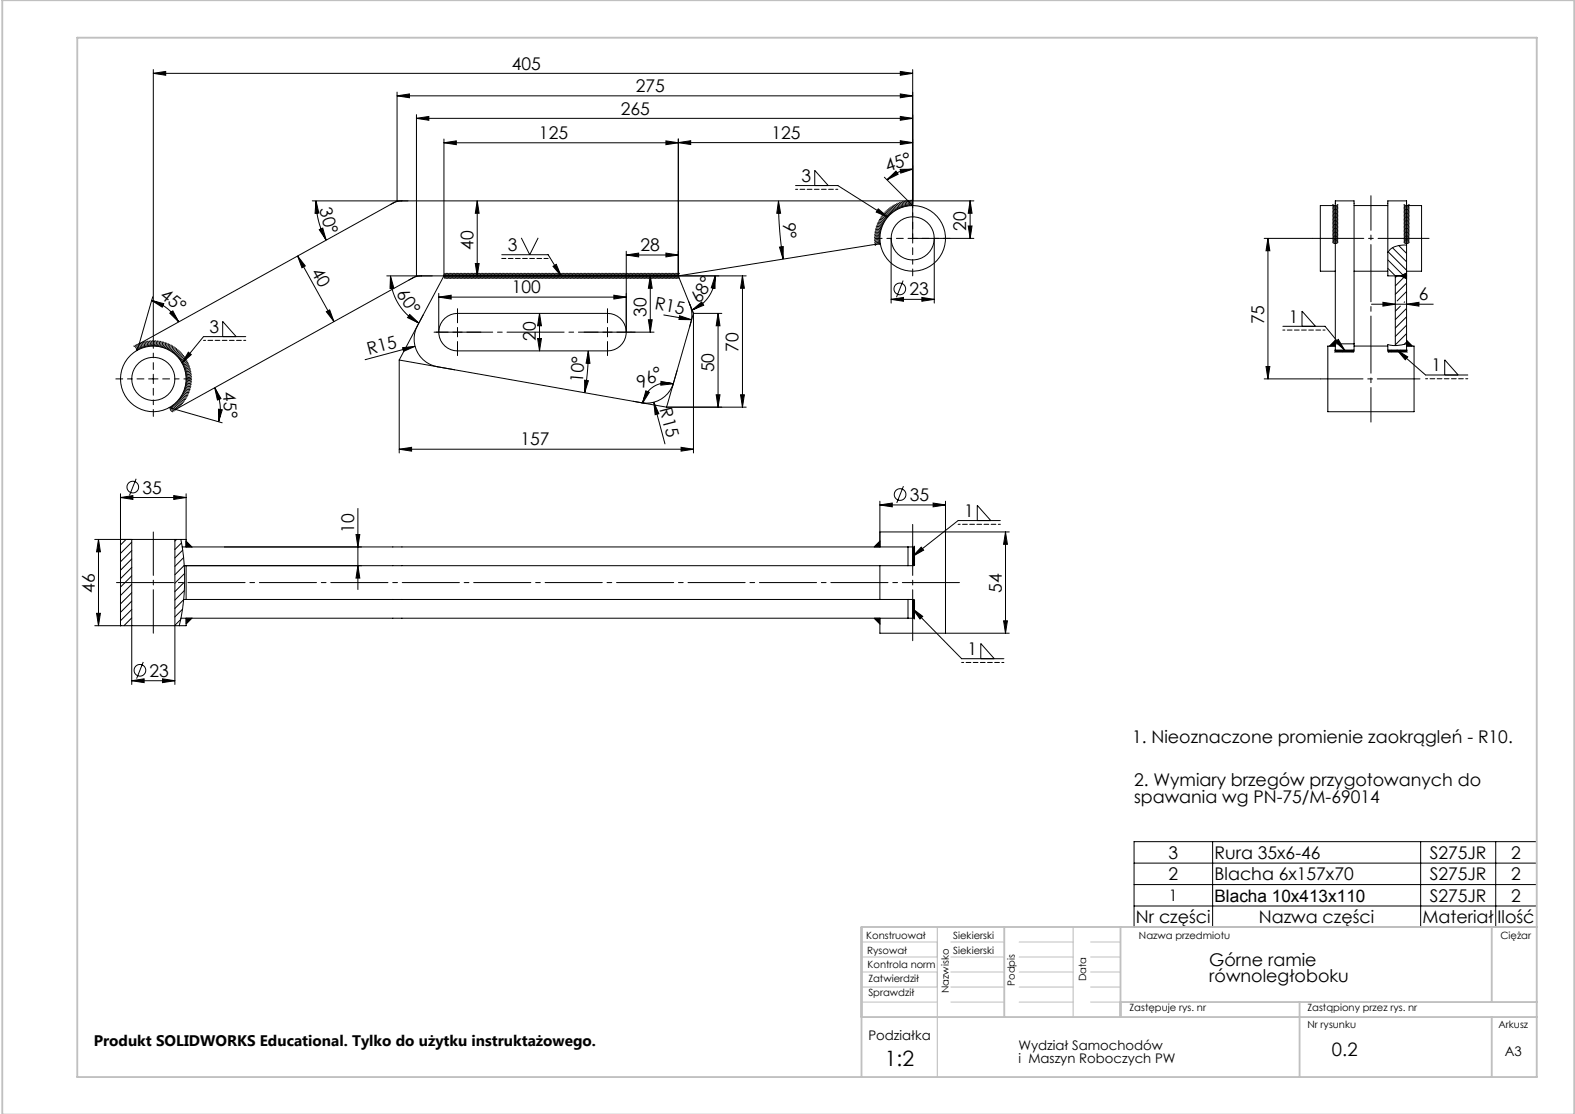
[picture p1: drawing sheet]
<svg xmlns="http://www.w3.org/2000/svg" width="420mm" height="297mm" viewBox="0 0 420 297" stroke-linecap="round" stroke-linejoin="round" font-family="sans-serif">
<g fill="none" stroke="#000" stroke-width=".27">
<path d="M40.9 19.6l3.3-.6v1.1zM40.9 18.6v72.4M40.9 19.6h202.5M240.1 19l3.3 .6-3.3 .5zM243.4 18.6v46.2M105.9 25.6l3.3-.6v1.1zM105.9 24.6v29l-68.8 38.1M105.9 25.6h137.5M111.1 31.6l3.3-.6v1.1zM111.1 30.6v43l-64.3 35.6M111.1 31.6h132.3M118.4 38.1l3.3-.5v1z"/>
<path d="M118.4 37.1v36.5l-11.9 22.4M118.4 38.1h62.5M177.6 37.6l3.3 .5-3.3 .5zM180.9 38l3.3-.5v1zM180.9 37v36.6M180.9 38h62.5M240.1 37.5l3.3 .5-3.3 .5zM240.1 25l3.3 .6-3.3 .5zM240.1 31l3.3 .6-3.3 .5zM83.3 53.6h176.4M84.3 53.6l.7 3.2-1 .1zM84.3 53.6a21.6 21.6 0 0 0 2.7 10.4"/>
<path d="M107.2 53.6l-1.3 .1-1.1 .5M127.3 53.6l.5 3.3h-1.1zM127.3 53.6v20M207.6 53.6l.6 3.2-1.1 .1zM207.6 53.6l.3 7 .9 8.5M212.2 49.5h11.2l13.3 8.4M217.3 49.5v-4.1l3.6 4.1M233.9 59.7h.8l.5 .6M234 59.3h.9l.5 .7M234.2 55.7l2.5 2.2-3-1.4zM234.2 59h.8l.5 .7M234.4 58.6l.8 .1 .5 .7"/>
<path d="M234.6 58.2l.8 .1 .5 .7M234.9 57.9l.8 .1 .4 .7M235.1 57.5l.8 .2 .4 .7M235.3 57.2l.9 .2 .3 .8M235.6 56.9l.8 .2 .3 .8M235.8 47.2l7.6 7.6M235.9 56.5l.8 .3 .3 .8M236.2 56.2l.8 .3 .2 .8M236.5 55.9l.8 .4 .2 .8M236.5 48l2.4-2.4 .6 .8zM236.8 55.7l.8 .3 .1 .9M237.2 55.4l.7 .4 .1 .8"/>
<path d="M237.5 55.2l.7 .4 .1 .8M237.8 54.9l.7 .5 .1 .8M238.2 54.7l.7 .5v.8M238.6 54.5l.6 .5v.8M238.9 54.3l.7 .5-.1 .9M239.3 54.1l.6 .6v.8M239.7 54l.6 .6-.1 .8M240 45.2l3.4-.1-3.2 1.1zM240.1 53.8l.6 .6-.2 .9M240.5 53.7l.6 .6-.2 .9M240.9 53.6l.5 .7-.2 .8M241.3 53.5l.5 .7-.2 .8"/>
<path d="M241.8 53.4l.4 .7-.3 .8M242.2 53.4l.4 .7-.3 .8M242.6 53.3l.4 .8-.3 .7M243 53.3l.4 .8-.4 .7M243.4 45.1a9.7 9.7 0 0 0-6.9 2.9M258.7 53.6l.5 3.3h-1zM258.7 53.6v10M355.3 54.4l.8 .4 .7-.4M355.3 54.8l.8 .4 .7-.4M355.3 55.2l.8 .3 .7-.3M355.3 55.5l.8 .4 .7-.4M355.3 55.9l.8 .4 .7-.4"/>
<path d="M355.3 56.3l.8 .3 .7-.3M355.3 56.6l.8 .4 .7-.4M355.3 57l.8 .3 .7-.3M355.3 57.3l.8 .4 .7-.4M355.3 57.7l.8 .4 .7-.4M355.3 58.1l.8 .3 .7-.3M355.3 58.4l.8 .4 .7-.4M355.3 58.8l.8 .3 .7-.3M355.3 59.1l.8 .4 .7-.4M355.3 59.5l.8 .4 .7-.4M355.3 59.9l.8 .3 .7-.3M356.1 53.6h5v39.8h-5z"/>
<path d="M356.1 54.8h-4v17.5h4M361.1 54.8h9M374.3 54.4l.8 .4 .7-.4M374.3 54.8l.8 .4 .7-.4M374.3 55.2l.8 .3 .7-.3M374.3 55.5l.8 .4 .7-.4M374.3 55.9l.8 .4 .7-.4M374.3 56.3l.8 .3 .7-.3M374.3 56.6l.8 .4 .7-.4M374.3 57l.8 .3 .7-.3M374.3 57.3l.8 .4 .7-.4M374.3 57.7l.8 .4 .7-.4"/>
<path d="M374.3 58.1l.8 .3 .7-.3M374.3 58.4l.8 .4 .7-.4M374.3 58.8l.8 .3 .7-.3M374.3 59.1l.8 .4 .7-.4M374.3 59.5l.8 .4 .7-.4M374.3 59.9l.8 .3 .7-.3M375.1 54.8h4v17.5h-4M40.7 79.1l-3.6 12.6M79.4 68.3l2 2.6-.9 .5zM79.4 68.3l9.7 17.4M85.1 61.2l1-.4 .9 3.2zM103.1 73.6h95.9"/>
<path d="M104.1 73.6l.9 3.2-1 .1zM104.1 73.6a14.2 14.2 0 0 0 7.6 12.5M112.3 73.6l-1.2 .1-1.2 .5M117 79.2l3.3-.5v1zM117 78.2v10.4M117 79.2h50M118.8 72.8l-.4 .8 .4 .7M119.1 72.8l-.3 .8 .3 .7M119.5 72.8l-.4 .8 .4 .7M119.9 72.8l-.4 .8 .4 .7M120.2 72.8l-.3 .8 .3 .7M120.6 72.8l-.4 .8 .4 .7"/>
<path d="M121 72.8l-.4 .8 .4 .7M121.4 72.8l-.4 .8 .4 .7M121.7 72.8l-.3 .8 .3 .7M122.1 72.8l-.4 .8 .4 .7M122.5 72.8l-.4 .8 .4 .7M122.8 72.8l-.3 .8 .3 .7M123.2 72.8l-.4 .8 .4 .7M123.6 72.8l-.4 .8 .4 .7M124 72.8l-.4 .8 .4 .7M124.3 72.8l-.3 .8 .3 .7M124.7 72.8l-.4 .8 .4 .7M125.1 72.8l-.4 .8 .4 .7"/>
<path d="M125.5 72.8l-.4 .8 .4 .7M125.8 72.8l-.3 .8 .3 .7M126.2 72.8l-.4 .8 .4 .7M126.6 72.8l-.4 .8 .4 .7M126.7 70.3h1.1l-.5 3.3zM126.9 72.8l-.3 .8 .3 .7M127.3 72.8l-.4 .8 .4 .7M127.7 72.8l-.4 .8 .4 .7M128.1 72.8l-.4 .8 .4 .7M128.4 72.8l-.3 .8 .3 .7M128.8 72.8l-.4 .8 .4 .7M129.2 72.8l-.4 .8 .4 .7"/>
<path d="M129.5 72.8l-.3 .8 .3 .7M129.9 72.8l-.4 .8 .4 .7M130.3 72.8l-.4 .8 .4 .7M130.7 72.8l-.4 .8 .4 .7M131 72.8l-.3 .8 .3 .7M131.4 72.8l-.4 .8 .4 .7M131.8 72.8l-.4 .8 .4 .7M132.1 72.8l-.3 .8 .3 .7M132.5 72.8l-.4 .8 .4 .7M132.9 72.8l-.4 .8 .4 .7M133.3 72.8l-.4 .8 .4 .7M133.6 72.8l-.3 .8 .3 .7"/>
<path d="M133.8 67.9h12.4l3.4 5.7M134 72.8l-.4 .8 .4 .7M134.4 72.8l-.4 .8 .4 .7M134.8 72.8l-.4 .8 .4 .7M135.1 72.8l-.3 .8 .3 .7M135.5 72.8l-.4 .8 .4 .7M135.9 72.8l-.4 .8 .4 .7M136.2 72.8l-.3 .8 .3 .7M136.6 72.8l-.4 .8 .4 .7M137 72.8l-.4 .8 .4 .7M137.4 72.8l-.4 .8 .4 .7M137.7 72.8l-.3 .8 .3 .7"/>
<path d="M138.1 72.8l-.4 .8 .4 .7M138.5 72.8l-.4 .8 .4 .7M138.8 72.8l-.3 .8 .3 .7M139 63.4l2.3 4.5 2.2-4.5M139.2 72.8l-.4 .8 .4 .7M139.6 72.8l-.4 .8 .4 .7M140 72.8l-.4 .8 .4 .7M140.3 72.8l-.3 .8 .3 .7M140.7 72.8l-.4 .8 .4 .7M141.1 72.8l-.4 .8 .4 .7M141.4 72.8l-.3 .8 .3 .7M141.8 72.8l-.4 .8 .4 .7"/>
<path d="M142.2 72.8l-.4 .8 .4 .7M142.6 72.8l-.4 .8 .4 .7M142.9 72.8l-.3 .8 .3 .7M143.3 72.8l-.4 .8 .4 .7M143.7 72.8l-.4 .8 .4 .7M144.1 72.8l-.4 .8 .4 .7M144.4 72.8l-.3 .8 .3 .7M144.8 72.8l-.4 .8 .4 .7M145.2 72.8l-.4 .8 .4 .7M145.5 72.8l-.3 .8 .3 .7M145.9 72.8l-.4 .8 .4 .7M146.3 72.8l-.4 .8 .4 .7"/>
<path d="M146.7 72.8l-.4 .8 .4 .7M147 72.8l-.3 .8 .3 .7M147.4 72.8l-.4 .8 .4 .7M147.5 71l.8-.5 1.3 3.1zM147.8 72.8l-.4 .8 .4 .7M148.1 72.8l-.3 .8 .3 .7M148.5 72.8l-.4 .8 .4 .7M148.9 72.8l-.4 .8 .4 .7M149.3 72.8l-.4 .8 .4 .7M149.6 72.8l-.3 .8 .3 .7M150 72.8l-.4 .8 .4 .7M150.4 72.8l-.4 .8 .4 .7"/>
<path d="M150.7 72.8l-.3 .8 .3 .7M151.1 72.8l-.4 .8 .4 .7M151.5 72.8l-.4 .8 .4 .7M151.9 72.8l-.4 .8 .4 .7M152.2 72.8l-.3 .8 .3 .7M152.6 72.8l-.4 .8 .4 .7M153 72.8l-.4 .8 .4 .7M153.4 72.8l-.4 .8 .4 .7M153.7 72.8l-.3 .8 .3 .7M154.1 72.8l-.4 .8 .4 .7M154.5 72.8l-.4 .8 .4 .7M154.8 72.8l-.3 .8 .3 .7"/>
<path d="M155.2 72.8l-.4 .8 .4 .7M155.6 72.8l-.4 .8 .4 .7M156 72.8l-.4 .8 .4 .7M156.3 72.8l-.3 .8 .3 .7M156.7 72.8l-.4 .8 .4 .7M157.1 72.8l-.4 .8 .4 .7M157.4 72.8l-.3 .8 .3 .7M157.8 72.8l-.4 .8 .4 .7M158.2 72.8l-.4 .8 .4 .7M158.6 72.8l-.4 .8 .4 .7M158.9 72.8l-.3 .8 .3 .7M159.3 72.8l-.4 .8 .4 .7"/>
<path d="M159.7 72.8l-.4 .8 .4 .7M160 72.8l-.3 .8 .3 .7M160.4 72.8l-.4 .8 .4 .7M160.8 72.8l-.4 .8 .4 .7M161.2 72.8l-.4 .8 .4 .7M161.5 72.8l-.3 .8 .3 .7M161.9 72.8l-.4 .8 .4 .7M162.3 72.8l-.4 .8 .4 .7M162.7 72.8l-.4 .8 .4 .7M163 72.8l-.3 .8 .3 .7M163.4 72.8l-.4 .8 .4 .7M163.7 78.7l3.3 .5-3.3 .5z"/>
<path d="M163.8 72.8l-.4 .8 .4 .7M164.1 72.8l-.3 .8 .3 .7M164.5 72.8l-.4 .8 .4 .7M164.9 72.8l-.4 .8 .4 .7M165.3 72.8l-.4 .8 .4 .7M165.6 72.8l-.3 .8 .3 .7M166 72.8l-.4 .8 .4 .7M166.4 72.8l-.4 .8 .4 .7M166.7 72.8l-.3 .8 .3 .7M167 68l3.3-.5v1zM167 67v21.6M167 68h13.9"/>
<path d="M167.1 72.8l-.4 .8 .4 .7M167.5 72.8l-.4 .8 .4 .7M167.9 72.8l-.4 .8 .4 .7M168.2 72.8l-.3 .8 .3 .7M168.6 72.8l-.4 .8 .4 .7M169 72.8l-.4 .8 .4 .7M169.3 72.8l-.3 .8 .3 .7M169.7 72.8l-.4 .8 .4 .7M170.1 72.8l-.4 .8 .4 .7M170.5 72.8l-.4 .8 .4 .7M170.8 72.8l-.3 .8 .3 .7M171.2 72.8l-.4 .8 .4 .7"/>
<path d="M171.6 72.8l-.4 .8 .4 .7M172 72.8l-.4 .8 .4 .7M172.3 72.8l-.3 .8 .3 .7M172.7 72.8l-.4 .8 .4 .7M173.1 72.8l-.4 .8 .4 .7M173.4 73.6l.5 3.3h-1zM173.4 73.6v15M173.4 72.8l-.3 .8 .3 .7M173.8 72.8l-.4 .8 .4 .7M174.2 72.8l-.4 .8 .4 .7M174.6 72.8l-.4 .8 .4 .7M174.9 72.8l-.3 .8 .3 .7"/>
<path d="M175.3 72.8l-.4 .8 .4 .7M175.7 72.8l-.4 .8 .4 .7M176 72.8l-.3 .8 .3 .7M176.4 72.8l-.4 .8 .4 .7M176.8 72.8l-.4 .8 .4 .7M177.2 72.8l-.4 .8 .4 .7M177.5 72.8l-.3 .8 .3 .7M177.6 67.5l3.3 .5-3.3 .5zM177.9 72.8l-.4 .8 .4 .7M178.3 72.8l-.4 .8 .4 .7M178.7 72.8l-.4 .8 .4 .7M179 72.8l-.3 .8 .3 .7"/>
<path d="M179.4 72.8l-.4 .8 .4 .7M179.8 72.8l-.4 .8 .4 .7M180.1 72.8l-.3 .8 .3 .7M180.5 72.8l-.4 .8 .4 .7M180.9 72.8l-.4 .8 .4 .7M180.9 73.6l4 10M181.3 72.8l-.4 .8 .4 .7M190.7 73.6v3.3l-1-.2zM190.7 73.6a9.8 9.8 0 0 1-6.1 9.1M198 73.6l.5 3.3h-1zM198 73.6v35M207.9 65.9l1-.2-.1 3.4z"/>
<path d="M233.1 63.4l.8-.3 .7 .4M233.1 63.9l.8-.4 .7 .4M233.1 63l.8-.3 .7 .4M233.2 62.6l.8-.3 .7 .5M233.2 62.2l.8-.3 .7 .5M233.2 65.1l.7-.4 .8 .2-53.8 8.7M233.3 61.8l.8-.2 .7 .5M233.4 61.3l.8-.1 .6 .5M233.5 60.9l.8-.1 .6 .6M233.6 60.5l.8-.1 .6 .6M233.7 60.1h.8l.6 .6M234.7 64.2l-.8-.3-.7 .4"/>
<path d="M234.7 64.6l-.8-.3-.7 .4M234.8 65.3l-.8-.2-.7 .4M237.6 79.8l3.3-.5v1zM237.6 63.6v17.2M237.6 79.8h11.5M240.8 74.8l-1.7 4.5M242.1 63.6h17.6M245.8 79.3l3.3 .5-3.3 .5zM249.1 63.6v17.2M258.2 60.3h1l-.5 3.3zM337.1 63.6h13M338.1 63.6l.5 3.3h-1z"/>
<path d="M338.1 63.6v37.4M355.3 60.2l.8 .4 .7-.4M355.3 60.6l.8 .4 .7-.4M355.3 61l.8 .3 .7-.3M355.3 61.3l.8 .4 .7-.4M355.3 61.7l.8 .3 .7-.3M355.3 62l.8 .4 .7-.4M355.3 62.4l.8 .4 .7-.4M355.3 62.8l.8 .3 .7-.3M355.3 63.1l.8 .4 .7-.4M355.3 63.5l.8 .4 .7-.4M355.3 63.9l.8 .3 .7-.3"/>
<path d="M355.3 64.2l.8 .4 .7-.4M355.3 64.6l.8 .3 .7-.3M361.1 72.3h9M370.1 71.5l2 2.1M370.1 69.3l4.2 4.3M370.2 67.1l4.9 4.9M371.3 66l3.8 3.8M372.1 73.6v18.5M372.5 73.6l-.4 .4M373 65.5l2.1 2.1M373.6 73.6h1.5v.7zM373.6 73.6l1.5-.8v.8z"/>
<path d="M373.6 73.6l1.5 .7M374.3 60.2l.8 .4 .7-.4M374.3 60.6l.8 .4 .7-.4M374.3 61l.8 .3 .7-.3M374.3 61.3l.8 .4 .7-.4M374.3 61.7l.8 .3 .7-.3M374.3 62l.8 .4 .7-.4M374.3 62.4l.8 .4 .7-.4M374.3 62.8l.8 .3 .7-.3M374.3 63.1l.8 .4 .7-.4M374.3 63.5l.8 .4 .7-.4M374.3 63.9l.8 .3 .7-.3"/>
<path d="M374.3 64.2l.8 .4 .7-.4M374.3 64.6l.8 .3 .7-.3M374.8 73.6l-2.7 2.6M375.1 65.3a5.1 5.1 0 0 0-5 2M375.1 72.8l-1.5 .8M375.1 75.5l-3 3M375.1 77.7l-2.5 2.5M375.1 73.6h-5v-20h5v39.8M35.6 92.2l.7 .5v.8M36.4 91.8l.6 .5v.9M36.7 91.6l.7 .6-.1 .8M37.1 91.7l-.5 1.7v-.9l-.6-.5"/>
<path d="M37.1 91.5l.6 .6-.1 .8M37.6 91.3l.5 .6-.1 .9M38 91.2l.5 .6-.2 .8M38.4 91.1l.5 .6-.2 .8M38.8 91l.5 .6-.2 .9M39.2 90.9l.5 .7-.3 .8M39.7 90.8l.4 .7-.3 .8M40.1 90.8l.4 .7-.3 .8M40.4 80.1l3.3 .9-.4 .9zM40.4 80.1a12 12 0 0 1 7.3 5.7M40.5 90.8l.4 .7-.4 .8M40.9 99.8v2.5"/>
<path d="M41 90.8l.3 .7-.4 .8M41.4 90.8l.3 .8-.4 .7M41.8 90.8l.3 .8-.4 .7M42.3 90.9l.2 .8-.5 .6M42.7 90.9l.2 .8-.5 .7M43.1 91l.2 .8-.5 .7M43.6 91.1l.1 .8-.6 .7M44 91.2l.1 .9-.6 .6M44.4 91.4l.1 .8-.7 .6M44.8 91.5v.9l-.6 .5M45.2 91.7v.8l-.7 .6M45.3 83.5l.8-.6 1.6 2.9z"/>
<path d="M45.6 91.9l-.1 .8-.6 .5M46 92.1l-.1 .8-.7 .5M46.3 92.3l-.1 .9-.7 .4M46.7 92.6l-.1 .8-.8 .4M47.1 92.8l-.2 .8-.8 .4M47.4 93.1l-.2 .8-.8 .3M47.7 93.4l-.2 .8-.8 .3M48.1 93.7l-.3 .8-.8 .2M48.4 94l-.4 .8-.8 .2M48.6 94.3l-.3 .8-.8 .2M48.9 94.7l-.4 .7-.8 .1M49.2 95l-.4 .7-.9 .1"/>
<path d="M49.4 95.4l-.4 .7h-.8M49.7 95.7l-.5 .7-.8 .1M49.9 96.1l-.5 .7h-.9M50.1 96.5l-.5 .6h-.9M50.2 93.9l.8 .6-2.5 2.3zM50.3 96.9l-.6 .6-.8-.1M50.4 97.3l-.5 .6-.9-.1M50.6 97.7l-.6 .6-.9-.2M50.7 98.1l-.6 .6-.8-.2M50.8 98.5l-.6 .5-.8-.2M50.9 99l-.6 .4-.9-.2M51 99.4l-.7 .4-.8-.2"/>
<path d="M51.1 99.8l-.7 .4-.8-.3M59.4 89.7v-4l3.6 4M65.5 89.7h-11.2l-5.8 7.1M87 83.1l.9-.5 1.2 3.1zM106.5 96l14.7 2.6M106.5 96v24.8M107.4 92.7l3.3-.4-3.1 1.4zM109.3 83.8l2.4 2.3-3-1.4zM110.7 92.3l-13.3 3.6M111.3 86.9a7.5 7.5 0 0 0 5.3 10.9l54.5 9.6a7.5 7.5 0 0 0 8.5-5.3M118.6 84.9a5 5 0 0 1 3.4-1.3h40a5 5 0 0 1 5 5 5 5 0 0 1-5 5h-40a5 5 0 0 1-4.7-3.2 5 5 0 0 1 1.3-5.5zM143.4 90.3h1l-.5 3.3z"/>
<path d="M143.9 83.6l.5 3.3h-1zM143.9 83.6v10M156.9 93.6l.4 3.3-1-.1zM156.9 93.6l-.2 4.9-.8 6.2M160.8 88.6h2.5M162 87.3v2.5M168.3 88.6h6.1M172.9 85.3h1l-.5 3.3zM177 84l7.4 1.2M181.2 84.2l3.2 1h-3.3zM184 81.2a7.5 7.5 0 0 1 .2 4.8M184.6 82.7l2.5-2.2 .5 .9z"/>
<path d="M184.9 83.6v37.2M184.9 83.6h7.6M184.9 83.6l-7.1 25M191.5 83.6l.5 3.3h-1zM191.5 83.6v25M337.6 97.7h1l-.5 3.3zM342.1 87h11.2l5.3 6.4M347.2 87v-4.1l3.6 4.1M355.8 93.4l.3 .2-.3 .3M356.1 93.4l.3 .2-.3 .3M356.1 92.3h-2v17.5h23v-17.5h-2M356.1 91.7h5"/>
<path d="M356.1 90.8v1.5h-1.5zM356.1 90.8l-1.5 1.5M356.1 91.1l.8-.6 1.7 2.9zM356.4 93.4l.3 .2-.3 .3M356.7 93.4l.3 .2-.3 .3M357 93.4l.3 .2-.3 .3M357.3 93.4l.3 .2-.3 .3M357.6 93.4l.3 .2-.3 .3M357.9 93.4l.3 .2-.3 .3M358.2 93.4l.3 .2-.3 .3M358.5 93.4l.3 .2-.3 .3M358.8 93.4l.3 .2-.3 .3"/>
<path d="M359.1 93.4l.3 .2-.3 .3M359.4 93.4l.3 .2-.3 .3M359.7 93.4l.3 .2-.3 .3M360 93.4l.3 .2-.3 .3M360.3 93.4l.3 .2-.3 .3M360.6 93.4l.3 .2-.3 .3M360.8 93.4l.3 .2-.3 .3M361.1 92.3h9M365.7 81.1h16.5M368.8 80.6l3.3 .5-3.3 .5zM370.4 93.4l-.3 .2 .3 .3M370.6 93.4l-.3 .2 .3 .3"/>
<path d="M370.9 93.4l-.3 .2 .3 .3M371.2 93.4l-.3 .2 .3 .3M371.5 93.4l-.3 .2 .3 .3M371.8 93.4l-.3 .2 .3 .3M372.1 93.4l-.3 .2 .3 .3M372.4 93.4l-.3 .2 .3 .3M372.6 93.4l2.8 1.8-.7 .7zM372.6 93.4l7.6 6.6h11.2M372.7 93.4l-.3 .2 .3 .3M373 93.4l-.3 .2 .3 .3M373.3 93.4l-.3 .2 .3 .3M373.4 81.6l-1.3 1.4"/>
<path d="M373.6 93.4l-.3 .2 .3 .3M373.9 93.4l-.3 .2 .3 .3M374.2 93.4l-.3 .2 .3 .3M374.5 93.4l-.3 .2 .3 .3M374.6 80.5l-.2 .1M374.8 93.4l-.3 .2 .3 .3M374.9 82.4l-2.8 2.8M375.1 90.8l1.5 1.5h-1.5zM375.1 90.8l1.5 1.5M375.1 81.1l3.3-.5v1zM375.1 84.5l-3 3M375.1 86.7l-3 3"/>
<path d="M375.1 88.9l-3 3M375.1 91.2l-.6 .6M375.1 93.4l-.3 .2 .3 .3M375.1 91.7h-.1a8.5 8.5 0 0 1-4.9 .1v1.6h5M375.4 93.4l-.3 .2 .3 .3M385.3 100v-4.1l3.6 4.1M39.6 101h2.5M45.1 108.7l1.7 .5M45.4 108.5l.1 .8 .7 .5M45.8 108.3v.8l.7 .5M46.1 108.1l.1 .8 .7 .4M46.4 107.9l.1 .8 .7 .4"/>
<path d="M46.6 107.6l.2 .8 .8 .4M46.8 109.2l12.5 3.5M46.9 107.4l.2 .8 .8 .3M47.2 107.1l.2 .8 .8 .3M47.4 106.8l.3 .8 .8 .3M47.7 106.5l.3 .8 .8 .2M47.9 106.3l.4 .7 .8 .2M48.1 105.9l.4 .8 .8 .1M48.3 105.6l.4 .8 .9 .1M48.5 105.3l.5 .7 .8 .1M48.7 105l.5 .7h.8M48.8 104.7l.5 .6h.9"/>
<path d="M49 104.3l.5 .7 .9-.1M49.1 104l.6 .6 .8-.1M49.2 103.6l.6 .6 .9-.1M49.3 103.3l.7 .5 .8-.1M49.4 102.9l.7 .5 .8-.1M49.5 102.5l.7 .6 .8-.3M49.6 102.2l.6 .5 .8-.3M49.6 101.8l.7 .5 .8-.3M49.6 101.4l.7 .5 .8-.3M49.6 100.7l.8 .4 .7-.4M49.6 101l.8 .5 .7-.4M51.1 100.2l-.7 .4-.8-.3"/>
<path d="M57.3 103.4l1.6 2.9-.9 .3zM57.3 103.4a11.9 11.9 0 0 1 1 9M58.3 109.1l1 .2-1 3.1zM106.5 119.8l3.3-.5v1zM106.5 119.8h78.4M155.9 101.4l1 .1-1 3.2zM168.8 107l9 1.6M172.2 104.2l1 .4-1.8 2.8zM174.3 107.2l1.4 3.1-1 .3zM174.3 107.2l3 11.1M176.3 101.7l3.2 .6-3.3 .4zM177.8 108.6h21.2"/>
<path d="M179.5 102.3a6.5 6.5 0 0 0-8.1 5.1M181.6 119.3l3.3 .5-3.3 .5zM191 105.3h1l-.5 3.3zM197.5 105.3h1l-.5 3.3zM337.1 101h15M32.1 132.6l3.3-.5v1zM32.1 131.6v35.2M32.1 132.6h17.5M36.3 127.6l-1.8 4.5M46.3 132.1l3.3 .5-3.3 .5zM49.6 131.6v14.2M95.4 135.6v21.6"/>
<path d="M234.6 134.6l3.3-.5v1zM234.6 133.6v12.2M234.6 134.6h17.5M240.9 129.6l-1.8 4.5M248.8 134.1l3.3 .5-3.3 .5zM252.1 133.6v35.2M260.6 138.8v-4.1l3.6 4.1M266.8 138.8h-11.3l-12.1 9.5M25.3 143.8h9.8M26.3 143.8l.5 3.3h-1zM26.3 143.8v23M33.6 143.8l-1.5 1.5"/>
<path d="M35.1 143.8h11.5M35.1 143.8v38.7M35.1 155.8l-3 3M35.1 158l-3 3M35.1 144.5l-3 3M35.1 146.8l-3 3M35.1 149l-3 3M35.1 151.3l-3 3M35.1 153.5l-3 3M46.6 143.8v38.7M46.6 143.8h1.6M47.1 143.8l-.5 .5"/>
<path d="M48.2 143.8h1.4M48.2 143.8l.4 2M48.4 144.7l-1.8 1.8M48.6 145.8l.5 5M48.6 145.8h194.8M48.7 146.7l-2.1 2.1M49 148.7l-2.4 2.3M49 159.9l-2.4 2.3M49 159.8h194.4v5M49 159.8l-.7 5M49.1 150.7l-2.5 2.5M49.1 150.8l.1 4.1-.2 4.9"/>
<path d="M49.2 157.5l-2.6 2.5M49.2 152.9l-2.6 2.6M49.2 155.1l-2.6 2.6M49.6 150.8v9M49.6 144.3l1.5 1.5M49.6 144.3l1.5 1.5h-1.5zM94.9 142.5h1l-.5 3.3zM95.4 150.8l.5 3.3h-1zM234.6 150.8v9M234.6 144.3l-1.5 1.5M234.6 144.3v1.5h-1.5zM242.1 145.8v5"/>
<path d="M242.1 159.8v5M243.4 145.8v5h-194.3M243.4 145.5l.2 .3 .3-.3M243.4 145.8l.2 .3 .3-.3M243.4 146.1l.2 .3 .3-.3M243.4 146.4l.2 .3 .3-.3M243.4 146.7l.2 .3 .3-.3M243.4 147l.2 .3 .3-.3M243.4 147.3l.2 .3 .3-.3M243.4 147.6l.2 .3 .3-.3M243.4 147.9l.2 .3 .3-.3M243.4 148.2l.2 .3 .3-.3"/>
<path d="M243.4 148.5l.2 .3 .3-.3M243.4 148.8l.2 .3 .3-.3M243.4 149.1l.2 .3 .3-.3M243.4 149.4l.2 .3 .3-.3M243.4 149.7l.2 .3 .3-.3M243.4 150l.2 .3 .3-.3M243.4 150.3l.2 .3 .3-.3M243.4 150.5l.2 .3 .3-.3M245.7 145.9l.6 .8-2.9 1.6zM268.1 141.8l.5 3.3h-1zM268.1 141.8v27M269.1 141.8h-34.5"/>
<path d="M25.8 163.5h1l-.5 3.3zM32.1 166.7l.1 .1M35.1 160.3l-3 3M35.1 162.5l-3 3M35.1 164.7l-2 2.1M38.2 176.5l-1.8 4.4M47.8 166.8h-22.5M48.2 165.2l-1.6 1.5M48.3 164.8h195.1M48.3 164.8l-.5 2M48.7 162.4l-2.1 2.1M49.6 164.8v2h-1.8"/>
<path d="M49.6 164.8h1.5l-1.5 1.5zM51.1 164.8l-1.5 1.5M233.1 164.8l1.5 1.5M233.1 164.8h1.5v1.5zM234.6 164.8v4h17.5M243.4 162.3l2.7 2-.8 .7zM243.4 162.3l13 13.3h11.3M243.4 165.1l.2-.3 .3 .3M243.4 164.8l.2-.3 .3 .3M243.4 164.5l.2-.3 .3 .3M243.4 164.2l.2-.3 .3 .3M243.4 163.9l.2-.3 .3 .3"/>
<path d="M243.4 163.6l.2-.3 .3 .3M243.4 163.3l.2-.3 .3 .3M243.4 163l.2-.3 .3 .3M243.4 162.7l.2-.3 .3 .3M243.4 162.4l.2-.3 .3 .3M243.4 162.1l.2-.3 .3 .3M243.4 161.8l.2-.3 .3 .3M243.4 161.5l.2-.3 .3 .3M243.4 161.2l.2-.3 .3 .3M243.4 160.9l.2-.3 .3 .3M243.4 160.6l.2-.3 .3 .3M243.4 160.3l.2-.3 .3 .3"/>
<path d="M243.4 160.1l.2-.3 .3 .3M252.1 168.8h17M261.5 175.6v-4l3.6 4M267.6 165.5h1l-.5 3.3zM35.1 181.5l3.3-.5v1zM35.1 181.5h11.5M43.3 181l3.3 .5-3.3 .5zM302.4 224.4h107.3v22.8h-107.3zM302.4 230.1h107.3M302.4 235.8h107.3M323.4 224.4v22.8M378.8 224.4v22.8"/>
<path d="M398.9 224.4v22.8M302.4 241.5h107.3"/>
<circle cx="239.9" cy="77" r="1.56"/>
<circle cx="243.4" cy="63.6" r="5.7"/>
<circle cx="243.4" cy="63.6" r="8.8"/>
<circle cx="40.9" cy="101" r="5.8"/>
<circle cx="40.9" cy="101" r="8.8"/>
<circle cx="35.4" cy="129.9" r="1.56"/>
<circle cx="240" cy="131.8" r="1.56"/>
<circle cx="37.3" cy="178.7" r="1.56"/>
</g>
<path d="M240.9 63.6h-7.5M243.4 61.1v-7.5M243.4 66.1v7.5M245.9 63.6h7.5M40.9 98.5v-7.5M38.4 101h-7.5M40.9 103.5v7.5M43.4 101h7.5" fill="none" stroke="#000" stroke-width=".27" stroke-dasharray="15.2 1.3 1.3 1.3" stroke-dashoffset="13.4"/>
<path d="M119.5 88.6h-3.7M122 88.6v-1.3M122 88.6h-1.2M122 88.6v1.2M122 88.6h1.3M122 86.1v-3.8M122 91.1v3.7M124.5 88.6h3.8M159.5 88.6h-3.7M162 86.1v-3.8M162 91.1v3.7M164.5 88.6h3.8" fill="none" stroke="#000" stroke-width=".27" stroke-dasharray="15.2 1.3 1.3 1.3"/>
<path d="M169.4 88.6h-53.1" fill="none" stroke="#000" stroke-width=".27" stroke-dasharray="15.2 1.3 1.3 1.3" stroke-dashoffset=".1"/>
<path d="M40.9 141.8v27" fill="none" stroke="#000" stroke-width=".27" stroke-dasharray="15.2 1.3 1.3 1.3" stroke-dashoffset="3.6"/>
<path d="M30.5 155.3h225.9" fill="none" stroke="#000" stroke-width=".27" stroke-dasharray="15.2 1.3 1.3 1.3" stroke-dashoffset="-.6"/>
<path d="M350.1 63.6h31M243.4 170.8v-31" fill="none" stroke="#000" stroke-width=".27" stroke-dasharray="15.2 1.3 1.3 1.3" stroke-dashoffset="1.6"/>
<path d="M378.7 101h-26.6" fill="none" stroke="#000" stroke-width=".27" stroke-dasharray="15.2 1.3 1.3 1.3" stroke-dashoffset="3.9"/>
<path d="M365.6 112.5v-60.3" fill="none" stroke="#000" stroke-width=".27" stroke-dasharray="15.2 1.3 1.3 1.3" stroke-dashoffset="6"/>
<g fill="none" stroke="#c0c0c0" stroke-width=".27">
<path d="M229.7 251.2h20.2v4h-20.2v4h20.2v4h-20.2v4h20.2M253.5 251.2h14.3M253.5 255.2h14.3M253.5 259.2h14.3M271.8 251.2h14.4M271.8 255.2h14.4M271.8 259.2h14.4M290.8 251.2h8M290.8 255.2h8M290.8 259.2h8M253.5 263.2h14.3M253.5 267.2h14.3"/>
<path d="M271.8 263.2h14.4M271.8 267.2h14.4M290.8 263.2h8M290.8 267.2h8"/>
</g>
<path d="M249.9 247.2v40M286.2 247.2v24" fill="none" stroke="#c0c0c0" stroke-width=".3"/>
<path d="M20.6 10.1h389.2v277.1h-389.2zM267.8 247.2v24M298.8 247.2v24M397.8 247.2v20M409.8 247.2h-180.1v40M229.7 271.2h180.1M298.8 267.2h111M346.5 267.2v20M397.8 271.2v16M.6 297.1v-297h419.2v297" fill="none" stroke="#c0c0c0" stroke-width=".5"/>
<path d="M223.4 50.5h-11.2M65.5 90.7h-11.2M353.3 88h-11.2M391.4 101h-11.2M266.8 139.8h-11.3M267.7 176.6h-11.3" fill="none" stroke="#000" stroke-width=".27" stroke-dasharray="1.3 .6" stroke-dashoffset=".7"/>
<path d="M146.2 68.9h-12.4" fill="none" stroke="#000" stroke-width=".27" stroke-dasharray="1.3 .6" stroke-dashoffset=".2"/>
<g fill="#000">
<path d="M107.4 92.7l3.3-.4-3.1 1.4zM181.2 84.2l3.2 1h-3.3zM174.3 107.2l1.4 3.1-1 .3z"/>
<path d="M40.9 19.6l3.3-.6v1.1zM240.1 19l3.3 .6-3.3 .5zM167 68l3.3-.5v1zM177.6 67.5l3.3 .5-3.3 .5zM35.1 181.5l3.3-.5v1zM43.3 181l3.3 .5-3.3 .5z"/>
<path d="M105.9 25.6l3.3-.6v1.1zM240.1 25l3.3 .6-3.3 .5zM111.1 31.6l3.3-.6v1.1zM240.1 31l3.3 .6-3.3 .5z"/>
<path d="M118.4 38.1l3.3-.5v1zM177.6 37.6l3.3 .5-3.3 .5z"/>
<path d="M180.9 38l3.3-.5v1zM240.1 37.5l3.3 .5-3.3 .5zM117 79.2l3.3-.5v1zM163.7 78.7l3.3 .5-3.3 .5z"/>
<path d="M84.3 53.6l.7 3.2-1 .1zM85.1 61.2l1-.4 .9 3.2z"/>
<path d="M127.3 53.6l.5 3.3h-1.1zM126.7 70.3h1.1l-.5 3.3zM173.4 73.6l.5 3.3h-1zM172.9 85.3h1l-.5 3.3zM338.1 63.6l.5 3.3h-1zM337.6 97.7h1l-.5 3.3zM268.1 141.8l.5 3.3h-1zM267.6 165.5h1l-.5 3.3z"/>
<path d="M207.6 53.6l.6 3.2-1.1 .1zM207.9 65.9l1-.2-.1 3.4z"/>
<path d="M236.5 48l3-1.6-.6-.8zM240 45.2l.2 1 3.2-1.1z"/>
<path d="M104.1 73.6l.9 3.2-1 .1zM109.3 83.8l2.4 2.3-3-1.4z"/>
<path d="M237.6 79.8l3.3-.5v1zM245.8 79.3l3.3 .5-3.3 .5z"/>
<path d="M258.2 60.3h1l-.5 3.3zM258.7 53.6l.5 3.3h-1zM95.4 150.8l.5 3.3h-1zM94.9 142.5h1l-.5 3.3z"/>
<path d="M45.3 83.5l.8-.6 1.6 2.9zM40.4 80.1l3.3 .9-.4 .9z"/>
<path d="M50.2 93.9l.8 .6-2.5 2.3zM234.2 55.7l2.5 2.2-3-1.4zM147.5 71l.8-.5 1.3 3.1z"/>
<path d="M87 83.1l.9-.5 1.2 3.1zM79.4 68.3l2 2.6-.9 .5z"/>
<path d="M143.9 83.6l.5 3.3h-1zM143.4 90.3h1l-.5 3.3zM198 73.6l.5 3.3h-1zM197.5 105.3h1l-.5 3.3z"/>
<path d="M184.6 82.7l2.5-2.2 .5 .9zM190.7 73.6v3.3l-1-.2z"/>
<path d="M191.5 83.6l.5 3.3h-1zM191 105.3h1l-.5 3.3z"/>
<path d="M356.1 90.8v1.5h-1.5zM375.1 90.8l1.5 1.5h-1.5zM373.6 73.6h1.5v.7zM373.6 73.6h1.5v-.8z"/>
<path d="M368.8 80.6l3.3 .5-3.3 .5zM375.1 81.1l3.3-.5v1z"/>
<path d="M372.6 93.4l2.8 1.8-.7 .7zM356.1 91.1l.8-.6 1.7 2.9zM245.7 145.9l.6 .8-2.9 1.6zM243.4 162.3l2.7 2-.8 .7z"/>
<path d="M58.3 109.1l1 .2-1 3.1zM57.3 103.4l1.6 2.9-.9 .3z"/>
<path d="M155.9 101.4l1 .1-1 3.2zM156.9 93.6l.4 3.3-1-.1z"/>
<path d="M176.3 101.7l3.2 .6-3.3 .4zM172.2 104.2l1 .4-1.8 2.8z"/>
<path d="M181.6 119.3l3.3 .5-3.3 .5zM106.5 119.8l3.3-.5v1z"/>
<path d="M46.3 132.1l3.3 .5-3.3 .5zM32.1 132.6l3.3-.5v1z"/>
<path d="M234.6 134.6l3.3-.5v1zM248.8 134.1l3.3 .5-3.3 .5z"/>
<path d="M26.3 143.8l.5 3.3h-1zM25.8 163.5h1l-.5 3.3z"/>
<path d="M233.1 145.8h1.5v-1.5zM233.1 164.8h1.5v1.5zM49.6 144.3v1.5h1.5zM49.6 164.8h1.5l-1.5 1.5z"/>
</g>
<text font-size="5.6" x="236" y="284.3">1:2</text>
<text font-size="4.9" x="355.2" y="281.5">0.2</text>
<g font-size="4.7">
<text x="136.5" y="18.5">405</text>
<text x="169.5" y="24.5">275</text>
<text x="165.5" y="30.5">265</text>
<text x="143.7" y="37.1">125</text>
<text x="205.7" y="37">125</text>
<text x="236.6" y="45.8" transform="rotate(-19 236.6 45.8)">45°</text>
<text x="213.7" y="48.5">3</text>
<text x="85.1" y="55.8" transform="rotate(74 85.1 55.8)">30°</text>
<text x="208.8" y="59.3" transform="rotate(85 208.8 59.3)">9°</text>
<text x="257.7" y="61.5" transform="rotate(-90 257.7 61.5)">20</text>
<text x="126.2" y="66.6" transform="rotate(-90 126.2 66.6)">40</text>
<text x="135.4" y="66.9">3</text>
<text x="170.8" y="67">28</text>
<text x="82.9" y="72.5" transform="rotate(61 82.9 72.5)">40</text>
<text x="42.4" y="79.2" transform="rotate(38 42.4 79.2)">45°</text>
<text x="105.6" y="78.4" transform="rotate(54 105.6 78.4)">60°</text>
<text x="136.5" y="78.2">100</text>
<text x="174.4" y="82.5" transform="rotate(10 174.4 82.5)">R15</text>
<text x="186.7" y="81" transform="rotate(-60 186.7 81)">68°</text>
<text x="242.5" y="78.7">23</text>
<text x="378.3" y="80.1">6</text>
<text x="55.9" y="88.7">3</text>
<text x="172.4" y="84.4" transform="rotate(-90 172.4 84.4)">30</text>
<text x="337.1" y="86.5" transform="rotate(-90 337.1 86.5)">75</text>
<text x="343.7" y="86">1</text>
<text x="98.4" y="94.6" transform="rotate(-15 98.4 94.6)">R15</text>
<text x="142.9" y="90.8" transform="rotate(-90 142.9 90.8)">20</text>
<text x="197" y="93.7" transform="rotate(-90 197 93.7)">70</text>
<text x="190.5" y="99.2" transform="rotate(-90 190.5 99.2)">50</text>
<text x="381.7" y="99">1</text>
<text x="59.4" y="104.6" transform="rotate(85 59.4 104.6)">45°</text>
<text x="155.4" y="102.1" transform="rotate(-85 155.4 102.1)">10°</text>
<text x="171" y="103.8" transform="rotate(-30 171 103.8)">96°</text>
<text x="175.8" y="109.1" transform="rotate(75 175.8 109.1)">R15</text>
<text x="138.8" y="118.8">157</text>
<text x="38" y="131.6">35</text>
<text x="242.6" y="133.6">35</text>
<text x="257.1" y="137.8">1</text>
<text x="94.4" y="142" transform="rotate(-90 94.4 142)">10</text>
<text x="25.3" y="158" transform="rotate(-90 25.3 158)">46</text>
<text x="267.1" y="158" transform="rotate(-90 267.1 158)">54</text>
<text x="258" y="174.6">1</text>
<text x="39.9" y="180.4">23</text>
<text x="301.9" y="198">1. Nieoznaczone promienie zaokrągleń - R10.</text>
<text x="302.4" y="209.6">2. Wymiary brzegów przygotowanych do</text>
<text x="302.4" y="214.1">spawania wg PN-75/M-69014</text>
<text x="311.6" y="228.9">3</text>
<text x="323.9" y="228.9">Rura 35x6-46</text>
<text x="381.3" y="228.9">S275JR</text>
<text x="403" y="228.9">2</text>
<text x="311.6" y="234.7">2</text>
<text x="323.9" y="234.7">Blacha 6x157x70</text>
<text x="381.3" y="234.7">S275JR</text>
<text x="403" y="234.7">2</text>
<text x="381.3" y="240.4">S275JR</text>
<text x="403" y="240.4">2</text>
<text x="302.9" y="246.1">Nr części</text>
<text x="335.7" y="246.1">Nazwa części</text>
<text x="379.3" y="246.1">Materiał</text>
<text x="399.4" y="246.1">Ilość</text>
<text x="322.5" y="257.4">Górne ramie</text>
<text x="322.5" y="261.9">równoległoboku</text>
</g>
<text font-size="4.6" x="323.9" y="240.4">Blacha 10x413x110</text>
<text font-size="4.2" x="311.7" y="240.2">1</text>
<text font-size="4.1" x="25" y="278.8">Produkt SOLIDWORKS Educational. Tylko do użytku instruktażowego.</text>
<g font-size="3.5">
<text x="231.6" y="277.4">Podziałka</text>
<text x="271.6" y="279.9">Wydział Samochodów</text>
<text x="401.3" y="281.5">A3</text>
<text x="271.6" y="283.5">i Maszyn Roboczych PW</text>
</g>
<g font-size="2.7">
<text x="231" y="250.3">Konstruował</text>
<text x="254.2" y="250.3">Siekierski</text>
<text x="303.7" y="250.3">Nazwa przedmiotu</text>
<text x="400.1" y="250.3">Ciężar</text>
<text x="231.3" y="254.5">Rysował</text>
<text x="254.2" y="254.5">Siekierski</text>
<text x="231.4" y="258.2">Kontrola norm</text>
<text x="231.6" y="261.9">Zatwierdził</text>
<text x="270.7" y="262.9" transform="rotate(-90 270.7 262.9)">Podpis</text>
<text x="289.7" y="261.6" transform="rotate(-90 289.7 261.6)">Data</text>
<text x="231.6" y="265.6">Sprawdził</text>
<text x="253.1" y="264.8" transform="rotate(-90 253.1 264.8)">Nazwisko</text>
<text x="301.2" y="269.4">Zastępuje rys. nr</text>
<text x="348.7" y="269.4">Zastąpiony przez rys. nr</text>
<text x="348.7" y="274.1">Nr rysunku</text>
<text x="399.6" y="274.1">Arkusz</text>
</g>
</svg>
